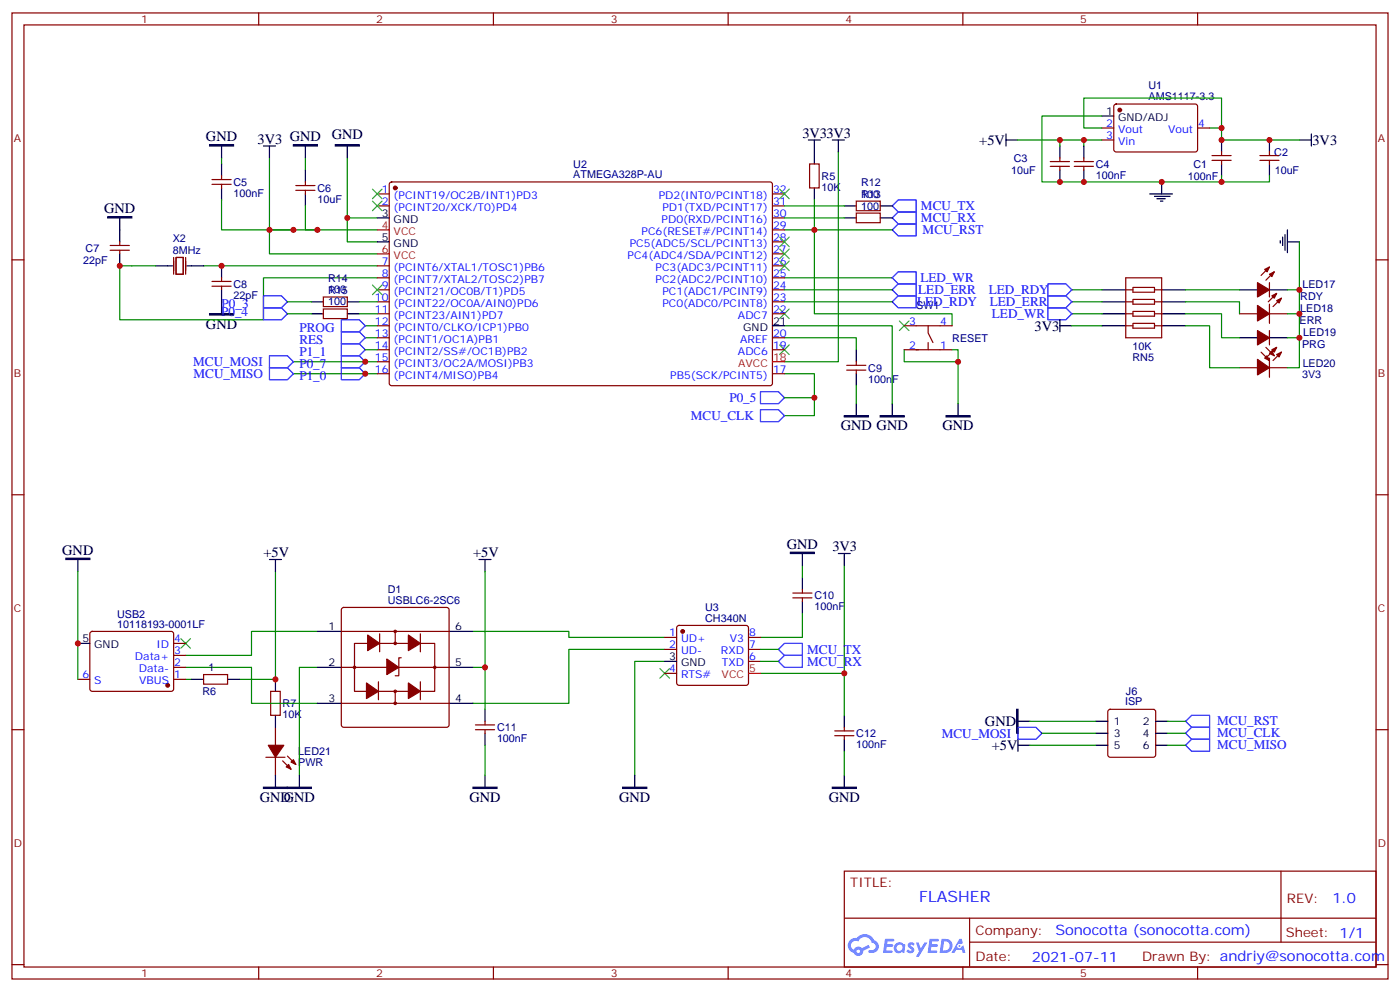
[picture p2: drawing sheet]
<svg xmlns="http://www.w3.org/2000/svg" width="412mm" height="292mm" viewBox="0 0 412 292" stroke-linecap="round" stroke-linejoin="round" font-family="sans-serif">
<g fill="none" stroke="#870000" stroke-width=".35">
<path d="M3.5 3.8h405.4v284.3h-405.4zM7.1 7.3h398.2v277.3h-398.2zM76.2 3.8v3.5M145.3 3.8v3.5M214.5 3.8v3.5M283.6 3.8v3.5M352.8 3.8v3.5M3.5 76.5h3.6M405.3 76.5h3.6M3.5 145.6h3.6M405.3 145.6h3.6M3.5 214.8h3.6"/>
<path d="M405.3 214.8h3.6M248.7 256.4h156.6v28.2h-156.6zM377.3 256.4v20.9M248.7 270.2h156.5M285.6 277.3h119.6M285.6 270.2v14.2M3.5 283.9h3.6M76.2 284.6v3.5M145.3 284.6v3.5M214.5 284.6v3.5M283.6 284.6v3.5M352.8 284.6v3.5"/>
<path d="M405.3 283.9h3.6"/>
</g>
<g fill="#5487ff">
<path d="M267.7 277.6a1.22 1.22 0 0 1 1.7 .2l-.4 .6a.47 .47 0 0 0-.3-.4 .47 .47 0 0 0-.5 .2l.1 .2a1.14 1.14 0 0 1 .8 1.8 1.14 1.14 0 0 1-1.9 0l-.2-.2 .5-.6 .7 .5a.29 .29 0 0 0 .3-.3 .29 .29 0 0 0-.2-.3 1.04 1.04 0 0 1-.6-1.7z"/>
<path d="M260.7 276.3h2.4l.3 .2-.2 .5-1.8 .1-.1 .8h1.5l.3 .4-.3 .4h-1.6l-.2 1.1h1.7l.2 .3-.2 .3-2.6 .1z"/>
<path d="M273.8 276.3h2.4l.3 .2-.1 .5-1.8 .1-.2 .8h1.6l.3 .4-.4 .4h-1.6l-.1 1.1h1.7l.2 .3-.2 .3-2.6 .1z"/>
<path d="M282.6 276.3h.7l.3 1.3-.6 .3a.69 .69 0 0 0-1 .3 .69 .69 0 0 0 .4 .9 .69 .69 0 0 0 .9-.6l.5-.2 .6 2.2h-.8l-.2-.9h-1.8l-.5 .9h-.8z"/>
<path d="M269.8 277.4h.8l.6 1.8 1.1-1.8h.9l-2.6 4.2h-.8l.9-1.5z"/>
<path d="M277.4 276.3l-.6 4.2h1.3a2.11 2.11 0 0 0 2.5-2.1 2.11 2.11 0 0 0-2.5-2.1zM278.1 277.1a1.39 1.39 0 0 1 1.7 1.4 1.39 1.39 0 0 1-1.8 1.3h-.3z"/>
<path d="M263.7 277.9a1.54 1.54 0 0 0-.1 2.2 1.54 1.54 0 0 0 2.2 .1l.6 .3 .3-2.3-.2-.3h-.4a1.49 1.49 0 0 0-2.4 0zM264 278.9a.94 .94 0 0 1 1.8 0 .94 .94 0 0 1-1.8 0z"/>
<path d="M250.4 276.7a2.18 2.18 0 0 0 1.1 3.7 1.44 1.44 0 0 0 1.6 .9 1.44 1.44 0 0 0 1.2-1.4l2-1.1-.5-.7-1.9 1a1.47 1.47 0 0 0-2.4 .4 1.39 1.39 0 0 1-.7-1.9 1.39 1.39 0 0 1 2-.5 2.12 2.12 0 0 1 2.2-1.3 2.12 2.12 0 0 1 1.9 1.7 1.14 1.14 0 0 1 1.1 1.4 1.14 1.14 0 0 1-1.7 .7 .43 .43 0 0 0-.5 .4 .43 .43 0 0 0 .4 .5 1.98 1.98 0 0 0 2.5-1.2 1.98 1.98 0 0 0-1.2-2.6 3.1 3.1 0 0 0-5.3-.6l-.9 .1zM252.3 280a.55 .55 0 0 1 1.1 0 .55 .55 0 0 1-1.1 0z"/>
<circle cx="282.6" cy="278.4" r=".26"/>
</g>
<g fill="#870000" stroke="#870000" stroke-width=".35">
<path d="M84.3 225.7l.7-.7 .7 1.4z"/>
<path d="M86.4 223.6l.7 1.4-1.4-.7z"/>
<path d="M79 219.4h4.6l-2.5 3.5z"/>
</g>
<g fill="none" stroke="#870000" stroke-width=".35">
<path d="M233.5 176h5.7M233.5 174.6h5.7M236.4 173.5v1.1M236.4 176v1M79.7 203.5h2.8v7h-2.8zM81.1 214.1v5.3M140.1 214.8h5.6M140.1 213.4h5.6M142.9 212.3v1.1M142.9 214.8v1M245.9 216.5h5.6M245.9 215.1h5.6"/>
<path d="M248.7 214.1v1M248.7 216.5v1.1M326.6 209l.4-.2h12.7l.5 .2 .2 .5v12.7l-.2 .5-.5 .2h-12.7l-.5-.2-.2-.5v-12.7zM78.3 222.9h5.7M81.1 222.9v5.3M83.3 223.9l2.4 2.5M84.7 222.5l2.4 2.5"/>
</g>
<g fill="none" stroke="#000" stroke-width=".35">
<path d="M22.9 164.7v3.5M79.4 164.7h3.5M81.1 164.7v3.5M141.1 164.7h3.5M142.9 164.7v3.5M236.4 162.9v3.5M236.4 170v3.5M236.4 177v3.6M81.1 200v3.5M81.1 210.5v3.6M142.9 208.8v3.5M142.9 215.8v3.6"/>
<path d="M248.7 210.5v3.6M248.7 217.6v3.5M299.9 219.4h3.5M299.9 217.6v3.5M299.9 212.3h3.5M322.8 219.4h3.5M322.8 212.3h3.5M322.8 215.8h3.5M340.4 219.4h3.6M340.4 212.3h3.6M340.4 215.8h3.6M88.2 228.2v3.5"/>
<path d="M142.9 228.2v3.5M187 228.2v3.5M248.7 228.2v3.5"/>
</g>
<path d="M53.3 188l2.8 2.8M56.1 188l-2.8 2.8M194.4 196.8l2.8 2.8M197.2 196.8l-2.8 2.8" fill="none" stroke="#3c3" stroke-width=".35"/>
<g fill="none" stroke="#008700" stroke-width=".35">
<path d="M81.1 168.2v31.8h-10.5M142.9 168.2v28.2h-3.6M236.4 166.4v3.6M248.7 166.4v31.8h-24.7M54.7 196.4h19.4v10.6h19.4M54.7 200h1.7M93.5 196.4h-5.3v31.8M93.5 185.8h-19.4v7.1h-19.4M139.3 185.8h28.3v1.8h28.2M142.9 196.4v12.4M195.8 194.7h-8.8v33.5M195.8 191.1h-28.2v15.9h-28.3"/>
<path d="M236.4 180.6v7h-12.4M248.7 198.2v12.3M142.9 219.4v8.8M303.4 212.3h19.4M303.4 219.4h19.4M306.9 215.8h15.9M344 215.8h5.2M344 219.4h5.2M344 212.3h5.2"/>
</g>
<path d="M19.4 164.3h7.1v.4h-7.1zM232.8 162.6h7.1v.3h-7.1zM299.5 208.8h.4v7h-.4zM84.7 231.7h7v.4h-7zM139.3 231.7h7.1v.4h-7.1zM183.4 231.7h7.1v.4h-7.1zM245.2 231.7h7v.4h-7z" fill="#000" stroke="#000" stroke-width=".35"/>
<path d="M299.9 214.1h5.3l1.7 1.7-1.7 1.8h-5.3zM349.2 219.4l1.8-1.8h5.3v3.5h-5.3zM349.2 215.8l1.8-1.7h5.3v3.5h-5.3zM349.2 212.3l1.8-1.8h5.3v3.6h-5.3z" fill="none" stroke="#00f" stroke-width=".35"/>
<path d="M100.8 179l.4-.2h30.4l.5 .2 .2 .5v33.9l-.2 .5-.5 .2h-30.4l-.5-.3-.2-.4v-33.9z" fill="#fff" stroke="#870000" stroke-width=".35"/>
<g fill="none" stroke="#000" stroke-width=".35">
<path d="M296.3 39.4v3.6M324.6 34.1h3.5M386.3 39.4v3.6M65.3 43v3.5M65.3 48.3v3.5M65.3 55.3v3.5M77.6 43h3.5M79.4 43v3.5M90 43v3.5M90 50v3.6M90 57.1v3.5M102.3 43v3.5"/>
<path d="M238.1 41.2h3.6M239.9 41.2v7.1M239.9 55.3v3.5M245.2 41.2h3.5M246.9 41.2v3.5M296.3 41.2h3.6M312.2 43v3.5M312.2 50v3.6M319.3 43v3.5M319.3 50v3.6M338.7 57.1h6.7M340.1 57.8h4.6"/>
<path d="M340.8 58.5h2.5M341.8 59.2h.7M342.2 53.6v3.5M359.8 41.2v3.5M359.8 48.3v3.5M373.9 41.2v3.5M373.9 48.3v3.5M382.8 41.2h3.5M35.3 64.1v7.1M35.3 74.7v3.5M45.9 78.2h4.9M55 78.2h5"/>
<path d="M65.3 78.2v3.6M111.1 64.1h3.6M111.1 71.2h3.6M248.7 64.1h3.5M248.7 60.6h3.5M259.3 64.1h3.5M259.3 60.6h3.5M377.1 70.8v.7M377.8 69.8v2.4M378.5 69.1v4.6M379.2 71.2h3.6M379.2 67.7v6.7"/>
<path d="M65.3 85.3v7.1M91.7 92.4h3.5M91.7 88.8h3.5M102.3 92.4h3.5M102.3 88.8h3.5M227.5 95.9h3.6M312.2 95.9h3.5M312.2 94.1v3.5M324.6 95.9h7M324.6 92.4h7M324.6 88.8h7M324.6 85.3h7"/>
<path d="M342.2 95.9h7M342.2 92.4h7M342.2 88.8h7M342.2 85.3h7M365.1 85.3h5.3M365.1 99.4h5.3M373.9 85.3h5.3M373.9 99.4h5.3M252.2 102.9v3.6M252.2 110v3.5M252.2 118.8v3.5M262.8 118.8v3.5"/>
<path d="M282.2 118.8v3.5M246.9 162.9h3.6M248.7 162.9v3.5M22.9 189.4h3.6M56.4 200h3.6M67 200h3.6M93.5 185.8h7M93.5 196.4h7M132.3 185.8h7M132.3 196.4h7M195.8 194.7h3.5M93.5 207h7"/>
<path d="M132.3 207h7M81.1 228.2v3.5"/>
</g>
<g fill="none" stroke="#870000" stroke-width=".35">
<path d="M324.6 37.7h3.5M328.3 30.8l.5-.2 23.5 .1 .5 .6-.1 13-.6 .4h-23.6l-.4-.7v-12.7zM352.8 37.7h3.5M62.4 54.3h5.7M62.4 52.8h5.7M65.3 51.8v1M65.3 54.3v1M87.1 56h5.7M87.1 54.6h5.7M90 53.6v1M90 56v1.1M111.1 57.1h3.6"/>
<path d="M114.9 53.8l.5-.2h111.7l.4 .7v58.8l-.7 .4h-111.7l-.4-.7v-58.5zM227.5 57.1h3.6M238.5 48.3h2.8v7h-2.8zM252.2 59.2h7.1v2.8h-7.1zM309.4 49h5.6M309.4 47.6h5.6M312.2 46.5v1.1M312.2 49v1M316.4 49h5.7M316.4 47.6h5.7M319.3 46.5v1.1M319.3 49v1"/>
<path d="M324.6 41.2h3.5M357 47.2h5.7M357 45.8h5.7M359.8 44.7v1.1M359.8 47.2v1.1M371.1 47.2h5.7M371.1 45.8h5.7M373.9 44.7v1.1M373.9 47.2v1.1M32.5 73.7h5.6M32.5 72.2h5.6M35.3 71.2v1"/>
<path d="M35.3 73.7v1M51.2 75.8v4.9M51.9 75.8h2.1v4.9h-2.1zM54.7 75.8v4.9M111.1 60.6h3.6M111.1 78.2h3.6M227.5 60.6h3.6M227.5 78.2h3.6M227.5 74.7h3.6M227.5 71.2h3.6M227.5 67.7h3.6M227.5 64.1h3.6"/>
<path d="M252.2 62.7h7.1v2.8h-7.1zM373.9 78.6l-2.4 2.5M62.4 84.2h5.7M62.4 82.8h5.7M65.3 81.8v1M65.3 84.2v1.1M95.2 87.4h7.1v2.8h-7.1zM95.2 90.9h7.1v2.9h-7.1zM111.1 95.9h3.6M111.1 81.8h3.6M111.1 85.3h3.6M111.1 88.8h3.6"/>
<path d="M111.1 92.4h3.6M111.1 99.4h3.6M227.5 81.8h3.6M227.5 85.3h3.6M227.5 88.8h3.6M227.5 92.4h3.6M227.5 99.4h3.6M266.3 95.9h14.2M273.4 95.9v2.1l1.4 2.8M331.6 95.9h2.1M331.6 81.8h10.6v17.6h-10.6zM331.6 85.3h2.1"/>
<path d="M331.6 88.8h2.1M331.6 92.4h2.1M333.7 95.2h6.4v1.4h-6.4zM333.7 91.7h6.4v1.4h-6.4zM333.7 88.1h6.4v1.4h-6.4zM333.7 84.6h6.4v1.4h-6.4zM340.1 95.9h2.1M340.1 85.3h2.1M340.1 88.8h2.1M340.1 92.4h2.1M365.1 92.4h5.3M373.9 92.4h5.3"/>
<path d="M373.9 83.2v4.2M373.9 89.5v5.7M373.9 97.3v4.2M375.4 80l-2.5 2.5M376.1 86.4l-2.5 2.4M377.5 87.8l-2.5 2.4M111.1 102.9h3.6M111.1 106.5h3.6M111.1 110h3.6M227.5 102.9h3.6M227.5 110h3.6M249.4 108.9h5.7"/>
<path d="M249.4 107.5h5.7M252.2 106.5v1M252.2 108.9v1.1M266.3 102.9h14.2M273.4 100.8v2.1M365.1 108.2h5.3M371.5 103.6l2.4 2.5M372.9 102.2l2.5 2.5M373.9 105.4v5.7M373.9 108.2h5.3M376.1 102.2l-2.5 2.5M377.5 103.6l-2.5 2.5"/>
<path d="M22.9 200h3.6M26.7 186l.5-.2h23.2l.5 .2 .3 .5-.1 16.6-.7 .4-23.5-.1-.4-.6v-16.3zM51.2 196.4h3.5M51.2 200h3.5M51.2 192.9h3.5M51.2 189.4h3.5M60 198.5h7v2.9h-7zM100.5 185.8h31.8M100.5 196.4h31.8M104.4 189.4h23.7v14.1h-23.7zM111.8 186.5v5.3M116.4 185.8v3.6"/>
<path d="M118.2 193.6h-.7v5.3h-1.1M123.8 186.5v5.3M195.8 187.6h3.5M195.8 191.1h3.5M195.8 198.2h3.5M199.6 184.3l.4-.2h19.8l.5 .2 .2 .5v16.2l-.2 .5-.5 .2h-19.8l-.5-.2-.2-.5v-16.2zM220.5 187.6h3.5M220.5 191.1h3.5M220.5 194.7h3.5M100.5 207h31.8M111.5 200.7v5.3M116.4 203.5v3.5"/>
<path d="M123.8 200.7v5.3"/>
<circle cx="104.4" cy="196.4" r=".35"/>
<circle cx="116.4" cy="185.8" r=".35"/>
<circle cx="116.4" cy="189.4" r=".35"/>
<circle cx="128.1" cy="196.4" r=".35"/>
<circle cx="116.4" cy="207" r=".35"/>
<circle cx="116.4" cy="203.5" r=".35"/>
</g>
<g fill="#870000" stroke="#870000" stroke-width=".35">
<path d="M113.9 194l3.6 2.4-3.6 2.1z"/>
<path d="M108.3 186.9l3.5 2.5-3.5 2.1z"/>
<path d="M120.3 186.9l3.5 2.5-3.5 2.1z"/>
<path d="M107.9 201l3.6 2.5-3.6 2.1z"/>
<path d="M120.3 201l3.5 2.5-3.5 2.1z"/>
<path d="M376.1 88.5l1.4-.7-.7 1.4z"/>
<path d="M374.6 87.1l1.5-.7-.7 1.4z"/>
<path d="M370.4 89.9l3.5 2.5-3.5 2.1z"/>
<path d="M370.4 97.3l3.5 2.1-3.5 2.1z"/>
<path d="M373.9 104l.7-.7 .8 1.4z"/>
<path d="M372.5 105.4l.7-.7 .7 1.4z"/>
<path d="M370.4 83.2l3.5 2.1-3.5 2.1z"/>
<path d="M373.9 80.7l1.5-.7-.8 1.4z"/>
<path d="M372.5 79.3l1.4-.7-.7 1.4z"/>
<path d="M376.1 104.4l1.4-.8-.7 1.5z"/>
<path d="M374.6 102.9l1.5-.7-.7 1.4z"/>
<path d="M370.4 105.8l3.5 2.4-3.5 2.1z"/>
<circle cx="201.1" cy="185.8" r=".53"/>
<circle cx="116.4" cy="55.3" r=".53"/>
<circle cx="329.8" cy="32.4" r=".53"/>
<circle cx="49.4" cy="201.7" r=".53"/>
</g>
<path d="M61.7 42.6h7.1v.4h-7.1zM86.4 42.6h7.1v.4h-7.1zM98.8 42.6h7v.4h-7zM31.7 63.8h7.1v.3h-7.1zM61.7 92.4h7.1v.3h-7.1zM248.7 122.3h7.1v.4h-7.1zM259.3 122.3h7v.4h-7zM278.7 122.3h7.1v.4h-7.1zM77.6 231.7h7.1v.4h-7.1z" fill="#000" stroke="#000" stroke-width=".35"/>
<path d="M111.1 67.7h3.6M111.1 74.7h3.6M227.5 106.5h3.6M220.5 198.2h3.5" fill="none" stroke="#f00" stroke-width=".35"/>
<g fill="none" stroke="#008700" stroke-width=".35">
<path d="M324.6 37.7h-5.3v-8.8h40.5v12.3h23M324.6 34.1h-17.7v19.5h52.9v-1.8M356.3 37.7h3.5M65.3 58.8v8.9h21.1M65.3 46.5v1.8M79.4 46.5v21.2h31.7M90 46.5v3.5M102.3 46.5v17.6h8.8M239.9 58.8v8.9h-8.8M246.9 44.7v61.8h-15.8M299.9 41.2h24.7M312.2 41.2v1.8"/>
<path d="M319.3 41.2v1.8M373.9 51.8v1.8h-14.1M45.9 78.2h-10.6v15.9h42.3v-12.3h33.5M60 78.2h51.1M79.4 67.7v7h31.7M90 60.6v7.1h3.5M102.3 64.1v7.1h8.8M231.1 60.6h17.6M231.1 64.1h17.6M262.8 67.7h-22.9v24.7h40.6v3.5M382.8 71.2v28.2h-3.6M84.7 88.8h7"/>
<path d="M84.7 92.4h7M105.8 88.8h5.3M105.8 92.4h5.3M107.6 99.4h3.5M107.6 95.9h3.5M231.1 99.4h21.1v3.5M231.1 95.9h31.7v22.9M231.1 81.8h31.7M231.1 85.3h31.7M231.1 88.8h31.7M315.7 95.9h8.9M315.7 85.3h8.9"/>
<path d="M315.7 88.8h8.9M315.7 92.4h8.9M349.2 92.4h10.6v7h5.3M349.2 88.8h15.9v3.6M349.2 95.9h7.1v12.3h8.8M349.2 85.3h15.9M379.2 85.3h3.6M379.2 92.4h3.6M382.8 99.4v8.8h-3.6M86.4 110h24.7M86.4 106.5h24.7M107.6 102.9h3.5"/>
<path d="M231.1 110h8.8v12.3h-8.8M231.1 117.1h8.8M252.2 113.5v5.3M266.3 102.9v3.6h15.9v-3.6h-1.7M282.2 106.5v12.3M22.9 168.2v31.8M224 191.1h5.3M224 194.7h5.3M248.7 221.1v7.1"/>
</g>
<g fill="none" stroke="#3c3" stroke-width=".35">
<path d="M109.7 59.2l2.8 2.8M109.7 55.7l2.8 2.8M112.5 59.2l-2.8 2.8M112.5 55.7l-2.8 2.8M229.7 55.7l2.8 2.8M232.5 55.7l-2.8 2.8M229.7 69.8l2.8 2.8M229.7 73.3l2.8 2.8M229.7 76.8l2.8 2.9M232.5 69.8l-2.8 2.8M232.5 73.3l-2.8 2.8M232.5 76.8l-2.8 2.9"/>
<path d="M109.7 83.9l2.8 2.8M112.5 83.9l-2.8 2.8M229.7 90.9l2.8 2.9M232.5 90.9l-2.8 2.9M264.9 94.5l2.9 2.8M267.8 94.5l-2.9 2.8M229.7 101.5l2.8 2.9M232.5 101.5l-2.8 2.9"/>
</g>
<g fill="none" stroke="#00f" stroke-width=".35">
<path d="M262.8 67.7l1.8-1.8h5.3v3.5h-5.3zM262.8 60.6l1.8-1.8h5.3v3.6h-5.3zM262.8 64.1l1.8-1.7h5.3v3.5h-5.3zM77.6 90.6h5.3l1.8 1.8-1.8 1.7h-5.3zM77.6 87.1h5.3l1.8 1.7-1.8 1.8h-5.3zM100.5 94.1h5.3l1.8 1.8-1.8 1.7h-5.3zM100.5 97.6h5.3l1.8 1.8-1.8 1.8h-5.3zM262.8 85.3l1.8-1.8h5.3v3.6h-5.3zM262.8 81.8l1.8-1.8h5.3v3.5h-5.3zM264.6 87.1h5.3v3.5h-5.3l-1.8-1.8zM308.7 83.5h5.3l1.7 1.8-1.7 1.8h-5.3zM308.7 87.1h5.3l1.7 1.7-1.7 1.8h-5.3z"/>
<path d="M308.7 90.6h5.3l1.7 1.8-1.7 1.7h-5.3zM79.4 108.2h5.3l1.7 1.8-1.7 1.8h-5.3zM79.4 104.7h5.3l1.7 1.8-1.7 1.7h-5.3zM100.5 101.2h5.3l1.8 1.7-1.8 1.8h-5.3zM100.5 104.7h5.3l1.8 1.8-1.8 1.7h-5.3zM100.5 108.2h5.3l1.8 1.8-1.8 1.8h-5.3zM224 115.3h5.3l1.8 1.8-1.8 1.7h-5.3zM224 120.6h5.3l1.8 1.7-1.8 1.8h-5.3zM229.3 191.1l1.8-1.7h5.3v3.5h-5.3zM229.3 194.7l1.8-1.8h5.3v3.5h-5.3z"/>
</g>
<g fill="#c00">
<circle cx="81.1" cy="200" r=".88"/>
<circle cx="142.9" cy="196.4" r=".88"/>
<circle cx="248.7" cy="198.2" r=".88"/>
<circle cx="65.3" cy="78.2" r=".88"/>
<circle cx="102.3" cy="64.1" r=".88"/>
<circle cx="93.5" cy="67.7" r=".88"/>
<circle cx="282.2" cy="106.5" r=".88"/>
<circle cx="239.9" cy="67.7" r=".88"/>
<circle cx="86.4" cy="67.7" r=".88"/>
<circle cx="79.4" cy="67.7" r=".88"/>
<circle cx="312.2" cy="53.6" r=".88"/>
<circle cx="359.8" cy="37.7" r=".88"/>
<circle cx="359.8" cy="41.2" r=".88"/>
<circle cx="319.3" cy="41.2" r=".88"/>
<circle cx="342.2" cy="53.6" r=".88"/>
<circle cx="319.3" cy="53.6" r=".88"/>
<circle cx="373.9" cy="41.2" r=".88"/>
<circle cx="359.8" cy="53.6" r=".88"/>
<circle cx="312.2" cy="41.2" r=".88"/>
<circle cx="107.6" cy="106.5" r=".88"/>
<circle cx="107.6" cy="110" r=".88"/>
<circle cx="239.9" cy="117.1" r=".88"/>
<circle cx="382.8" cy="92.4" r=".88"/>
<circle cx="382.8" cy="85.3" r=".88"/>
<circle cx="382.8" cy="99.4" r=".88"/>
<circle cx="35.3" cy="78.2" r=".88"/>
<circle cx="22.9" cy="189.4" r=".88"/>
</g>
<text font-size="4.6" fill="#00f" x="270.8" y="265.4">FLASHER</text>
<g font-size="4.2">
<text x="60.7" y="41.5">GND</text>
<text x="97.7" y="40.9">GND</text>
<text x="236.4" y="40.5">3V33V3</text>
<text x="75.8" y="42.3">3V3 GND</text>
<text x="288.5" y="42.6">+5V</text>
<text x="386.6" y="42.7">3V3</text>
<text x="30.7" y="62.7">GND</text>
<text x="60.7" y="96.7">GND</text>
<text x="304.7" y="97.4">3V3</text>
<text x="247.7" y="126.7">GND GND</text>
<text x="277.6" y="126.7">GND</text>
<text x="231.8" y="161.5">GND</text>
<text x="18.3" y="163.2">GND</text>
<text x="77.6" y="164">+5V</text>
<text x="139.3" y="164">+5V</text>
<text x="245.2" y="162.2">3V3</text>
<text x="290.1" y="213.7">GND</text>
<text x="292.1" y="220.8">+5V</text>
<text x="76.6" y="235.9">GND</text>
<text x="83.6" y="235.9">GND</text>
<text x="138.3" y="235.9">GND</text>
<text x="182.4" y="235.9">GND</text>
<text x="244.1" y="235.9">GND</text>
</g>
<g font-size="4.2" fill="#00f">
<text x="392.5" y="265.7">1.0</text>
<text x="310.9" y="275.2">Sonocotta (sonocotta.com)</text>
<text x="304" y="283">2021-07-11</text>
</g>
<g font-size="3.9" fill="#00f">
<text x="271.3" y="61.8">MCU_TX</text>
<text x="271.3" y="65.4">MCU_RX</text>
<text x="271.8" y="68.9">MCU_RST</text>
<text x="271.1" y="83.1">LED_WR</text>
<text x="270.5" y="86.7">LED_ERR</text>
<text x="291.3" y="86.5">LED_RDY</text>
<text x="65.1" y="93.1">P0_4</text>
<text x="65.3" y="90.6">P0_3</text>
<text x="270.1" y="90.2">LED_RDY</text>
<text x="291.6" y="90.1">LED_ERR</text>
<text x="292.2" y="93.6">LED_WR</text>
<text x="88.2" y="97.6">PROG</text>
<text x="88.2" y="101.2">RES</text>
<text x="56.9" y="107.7">MCU_MOSI</text>
<text x="88.2" y="104.7">P1_1</text>
<text x="57" y="111.3">MCU_MISO</text>
<text x="88.2" y="111.8">P1_0</text>
<text x="88.2" y="108.2">P0_7</text>
<text x="214.9" y="118.3">P0_5</text>
<text x="203.5" y="123.6">MCU_CLK</text>
<text x="237.8" y="192.4">MCU_TX</text>
<text x="237.8" y="195.9">MCU_RX</text>
<text x="358.6" y="213.5">MCU_RST</text>
<text x="277.4" y="217.1">MCU_MOSI</text>
<text x="358.6" y="220.6">MCU_MISO</text>
<text x="358.6" y="217">MCU_CLK</text>
</g>
<g font-size="3.9" fill="#800">
<text x="250.5" y="261">TITLE:</text>
<text x="379.1" y="265.7">REV:</text>
<text x="287.4" y="275.2">Company:</text>
<text x="378.7" y="275.8">Sheet: 1/1</text>
<text x="287.4" y="282.9">Date:</text>
<text x="336.4" y="282.9">Drawn By: andriy@sonocotta.com</text>
</g>
<g font-size="3.2" fill="#800">
<text x="41.6" y="6.8">1</text>
<text x="110.8" y="6.8">2</text>
<text x="179.9" y="6.8">3</text>
<text x="249.1" y="6.8">4</text>
<text x="318.2" y="6.8">5</text>
<text x="4.1" y="41.9">A</text>
<text x="405.9" y="41.9">A</text>
<text x="4.1" y="111.1">B</text>
<text x="405.9" y="111.1">B</text>
<text x="4.1" y="180.2">C</text>
<text x="405.9" y="180.2">C</text>
<text x="4.1" y="249.3">D</text>
<text x="405.9" y="249.3">D</text>
<text x="41.6" y="287.6">1</text>
<text x="110.8" y="287.6">2</text>
<text x="179.9" y="287.6">3</text>
<text x="249.1" y="287.6">4</text>
<text x="318.2" y="287.6">5</text>
</g>
<g font-size="3.2" fill="#000080">
<text x="338.3" y="29.6">AMS1117-3.3</text>
<text x="338.3" y="26.3">U1</text>
<text x="298.6" y="47.6">C3</text>
<text x="375.4" y="45.9">C2</text>
<text x="168.9" y="52.5">ATMEGA328P-AU</text>
<text x="168.9" y="49.5">U2</text>
<text x="242" y="53">R5</text>
<text x="297.9" y="51.2">10uF</text>
<text x="322.8" y="52.6">100nF</text>
<text x="322.8" y="49.3">C4</text>
<text x="349.9" y="52.9">100nF</text>
<text x="351.5" y="49.4">C1</text>
<text x="375.5" y="51.2">10uF</text>
<text x="68.8" y="57.9">100nF</text>
<text x="68.8" y="54.7">C5</text>
<text x="93.5" y="59.6">10uF</text>
<text x="93.5" y="56.5">C6</text>
<text x="242" y="56.1">10K</text>
<text x="253.7" y="58.1">100</text>
<text x="253.7" y="54.9">R12</text>
<text x="253.7" y="58.4">R13</text>
<text x="253.7" y="61.7">100</text>
<text x="50.9" y="71.3">X2</text>
<text x="24.5" y="77.6">22pF</text>
<text x="25.2" y="74.1">C7</text>
<text x="50.9" y="74.7">8MHz</text>
<text x="96.7" y="83.1">R14</text>
<text x="68.8" y="87.9">22pF</text>
<text x="68.8" y="84.7">C8</text>
<text x="96.7" y="86.4">100</text>
<text x="96.7" y="89.9">100</text>
<text x="96.7" y="86.6">R15</text>
<text x="383" y="88.2">RDY</text>
<text x="383.7" y="84.7">LED17</text>
<text x="269.9" y="90.9">SW1</text>
<text x="382.8" y="95.3">ERR</text>
<text x="383" y="91.8">LED18</text>
<text x="280.5" y="100.6">RESET</text>
<text x="383.9" y="98.8">LED19</text>
<text x="333.6" y="102.9">10K</text>
<text x="333.6" y="106.3">RN5</text>
<text x="383.6" y="102.3">PRG</text>
<text x="383.7" y="107.9">LED20</text>
<text x="255.8" y="112.6">100nF</text>
<text x="255.8" y="109.4">C9</text>
<text x="383.6" y="111.2">3V3</text>
<text x="114.2" y="177.7">USBLC6-2SC6</text>
<text x="114.2" y="174.5">D1</text>
<text x="207.7" y="179.8">U3</text>
<text x="239.9" y="179.6">100nF</text>
<text x="239.9" y="176.4">C10</text>
<text x="34.5" y="184.8">10118193-0001LF</text>
<text x="34.5" y="181.8">USB2</text>
<text x="207.7" y="182.9">CH340N</text>
<text x="61.4" y="197.5">1</text>
<text x="59.6" y="204.7">R6</text>
<text x="83.3" y="208.2">R7</text>
<text x="331.4" y="207.5">ISP</text>
<text x="331.7" y="204.5">J6</text>
<text x="83.3" y="211.4">10K</text>
<text x="146.4" y="215.2">C11</text>
<text x="146.4" y="218.4">100nF</text>
<text x="252.2" y="220.2">100nF</text>
<text x="252.2" y="217">C12</text>
<text x="87.8" y="225.5">PWR</text>
<text x="87.8" y="222.2">LED21</text>
</g>
<g font-size="3.2">
<text x="325.9" y="33.8">1</text>
<text x="329.4" y="35.6">GND/ADJ</text>
<text x="112.5" y="63.8">3</text>
<text x="116" y="65.5">GND</text>
<text x="112.5" y="70.8">5</text>
<text x="116" y="72.6">GND</text>
<text x="227.7" y="95.5">21</text>
<text x="219" y="97.3">GND</text>
<text x="96.8" y="185.5">1</text>
<text x="134.1" y="185.5">6</text>
<text x="24.3" y="189">5</text>
<text x="27.8" y="190.8">GND</text>
<text x="96.8" y="196.1">2</text>
<text x="134.1" y="196.1">5</text>
<text x="197.1" y="194.3">3</text>
<text x="200.6" y="196.1">GND</text>
<text x="96.8" y="206.7">3</text>
<text x="134.1" y="206.7">4</text>
<text x="328.1" y="213.4">1</text>
<text x="336.6" y="213.4">2</text>
<text x="328.1" y="216.9">3</text>
<text x="328.1" y="220.4">5</text>
<text x="336.6" y="216.9">4</text>
<text x="336.6" y="220.4">6</text>
</g>
<g font-size="3.2" fill="#00f">
<text x="325.9" y="37.3">2</text>
<text x="325.9" y="40.9">3</text>
<text x="329.4" y="39.1">Vout</text>
<text x="344.1" y="39.1">Vout</text>
<text x="353" y="37.3">4</text>
<text x="329.4" y="42.6">Vin</text>
<text x="112.5" y="56.7">1</text>
<text x="116" y="58.5">(PCINT19/OC2B/INT1)PD3</text>
<text x="194" y="58.5">PD2(INT0/PCINT18)</text>
<text x="227.7" y="56.7">32</text>
<text x="112.5" y="60.3">2</text>
<text x="116" y="62">(PCINT20/XCK/T0)PD4</text>
<text x="194.9" y="65.5">PD0(RXD/PCINT16)</text>
<text x="195.1" y="62">PD1(TXD/PCINT17)</text>
<text x="227.7" y="63.8">30</text>
<text x="227.7" y="60.3">31</text>
<text x="189" y="69.1">PC6(RESET#/PCINT14)</text>
<text x="227.7" y="70.8">28</text>
<text x="227.7" y="67.3">29</text>
<text x="112.5" y="77.9">7</text>
<text x="184.9" y="76.1">PC4(ADC4/SDA/PCINT12)</text>
<text x="185.5" y="72.6">PC5(ADC5/SCL/PCINT13)</text>
<text x="227.7" y="77.9">26</text>
<text x="227.7" y="74.4">27</text>
<text x="112.5" y="81.4">8</text>
<text x="116" y="79.7">(PCINT6/XTAL1/TOSC1)PB6</text>
<text x="116" y="83.2">(PCINT7/XTAL2/TOSC2)PB7</text>
<text x="193.1" y="83.2">PC2(ADC2/PCINT10)</text>
<text x="193.1" y="79.7">PC3(ADC3/PCINT11)</text>
<text x="227.7" y="81.4">25</text>
<text x="110.4" y="88.5">10</text>
<text x="112.5" y="84.9">9</text>
<text x="116" y="86.7">(PCINT21/OC0B/T1)PD5</text>
<text x="195.1" y="86.7">PC1(ADC1/PCINT9)</text>
<text x="227.7" y="88.5">23</text>
<text x="227.7" y="84.9">24</text>
<text x="110.4" y="92">11</text>
<text x="110.4" y="95.5">12</text>
<text x="116" y="90.2">(PCINT22/OC0A/AIN0)PD6</text>
<text x="116" y="93.8">(PCINT23/AIN1)PD7</text>
<text x="195.1" y="90.2">PC0(ADC0/PCINT8)</text>
<text x="217.4" y="93.8">ADC7</text>
<text x="227.7" y="92">22</text>
<text x="267.9" y="95.5">3</text>
<text x="276.9" y="95.5">4</text>
<text x="110.4" y="99.1">13</text>
<text x="116" y="97.3">(PCINT0/CLKO/ICP1)PB0</text>
<text x="116" y="100.8">(PCINT1/OC1A)PB1</text>
<text x="218" y="100.8">AREF</text>
<text x="227.7" y="99.1">20</text>
<text x="110.4" y="102.6">14</text>
<text x="110.4" y="106.1">15</text>
<text x="116" y="104.4">(PCINT2/SS#/OC1B)PB2</text>
<text x="116" y="107.9">(PCINT3/OC2A/MOSI)PB3</text>
<text x="217.4" y="104.4">ADC6</text>
<text x="227.7" y="102.6">19</text>
<text x="267.9" y="102.6">2</text>
<text x="276.9" y="102.6">1</text>
<text x="110.4" y="109.6">16</text>
<text x="116" y="111.4">(PCINT4/MISO)PB4</text>
<text x="197.4" y="111.4">PB5(SCK/PCINT5)</text>
<text x="227.7" y="109.6">17</text>
<text x="46.1" y="190.8">ID</text>
<text x="51.3" y="189">4</text>
<text x="197.1" y="187.3">1</text>
<text x="197.1" y="190.8">2</text>
<text x="200.6" y="189">UD+</text>
<text x="215" y="189">V3</text>
<text x="220.7" y="190.8">7</text>
<text x="220.7" y="187.3">8</text>
<text x="39.7" y="194.3">Data+</text>
<text x="40.9" y="197.8">Data-</text>
<text x="51.3" y="196.1">2</text>
<text x="51.3" y="192.5">3</text>
<text x="197.1" y="197.8">4</text>
<text x="200.6" y="192.5">UD-</text>
<text x="212.4" y="192.5">RXD</text>
<text x="212.6" y="196.1">TXD</text>
<text x="220.7" y="194.3">6</text>
<text x="24.3" y="199.6">6</text>
<text x="27.8" y="201.4">S</text>
<text x="41" y="201.4">VBUS</text>
<text x="51.3" y="199.6">1</text>
<text x="200.6" y="199.6">RTS#</text>
</g>
<g font-size="3.2" fill="#f00">
<text x="112.5" y="67.3">4</text>
<text x="116" y="69.1">VCC</text>
<text x="112.5" y="74.4">6</text>
<text x="116" y="76.1">VCC</text>
<text x="217.5" y="107.9">AVCC</text>
<text x="227.7" y="106.1">18</text>
<text x="220.7" y="197.8">5</text>
<text x="212.6" y="199.6">VCC</text>
</g>
</svg>
